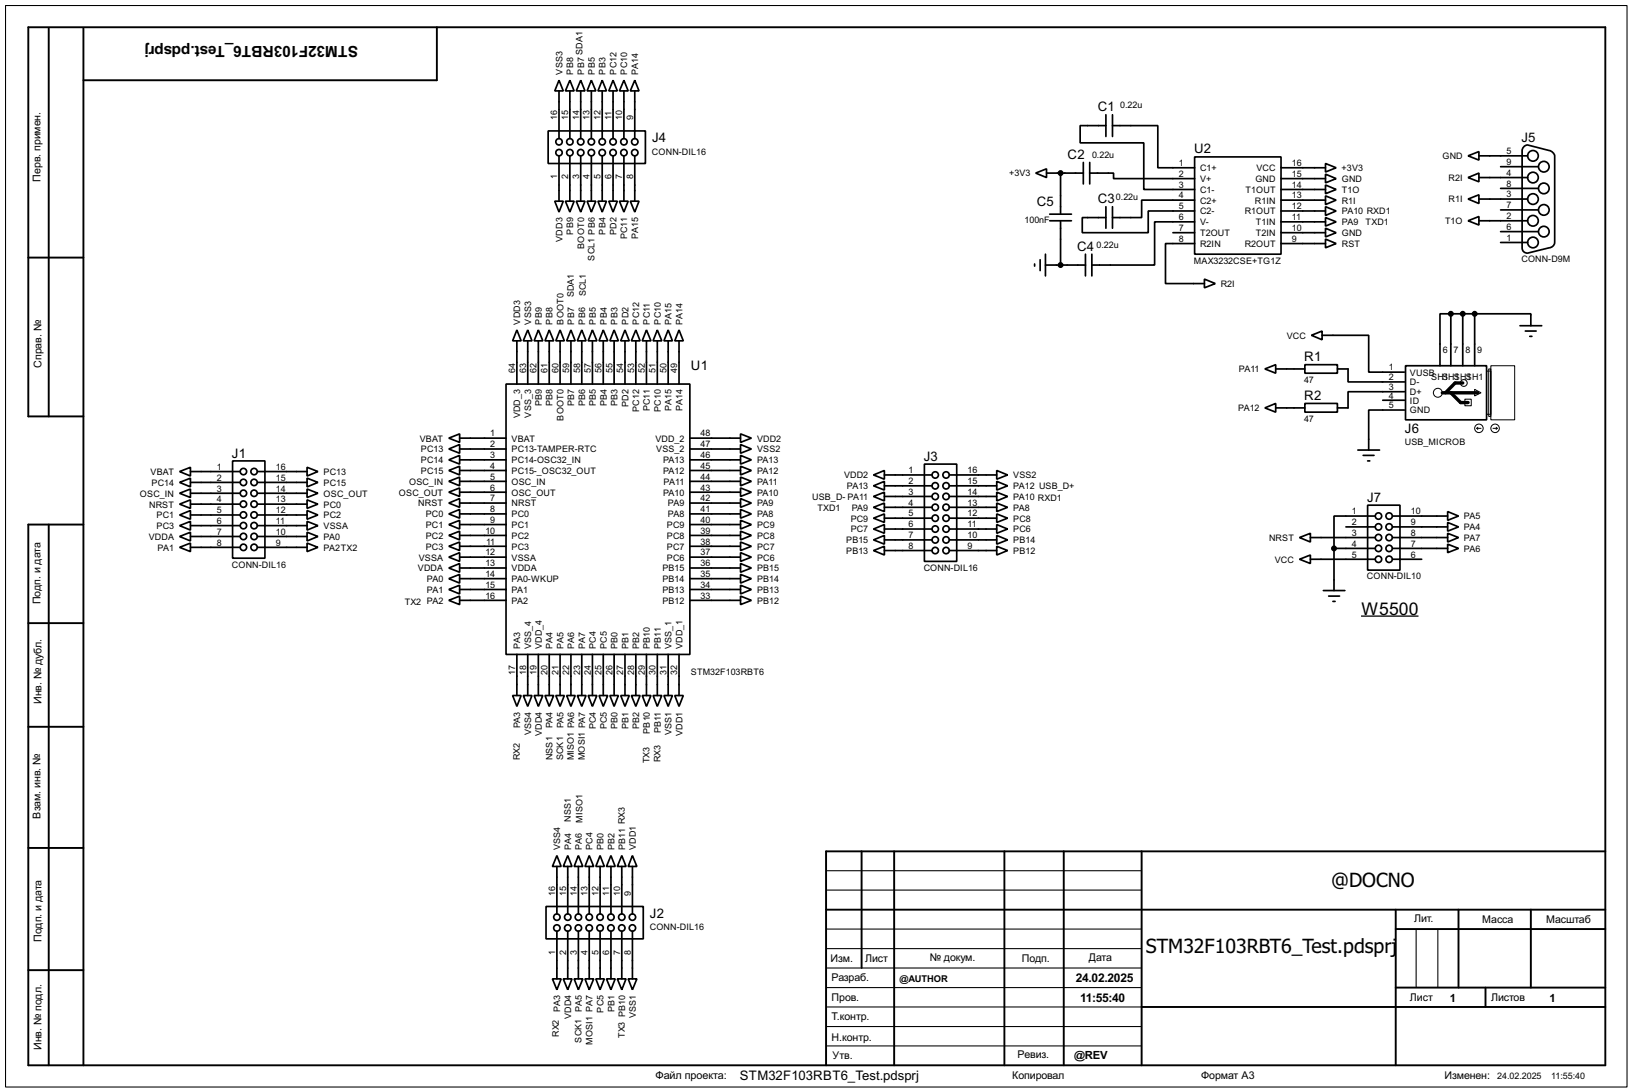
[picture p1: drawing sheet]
<svg xmlns="http://www.w3.org/2000/svg" width="383mm" height="256mm" viewBox="0 0 383 256" stroke-linecap="round" stroke-linejoin="round" font-family="sans-serif">
<path d="M1.3 1.3h381v254h-381zM194.1 218.2h74.2M194.1 209.1h74.2M194.1 204.5h74.2M332.8 218.2v13.8M337.9 218.2v13.8M194.1 222.8h74.2M194.1 232h74.2M194.1 236.5h74.2M194.1 227.4h74.2M194.1 241.1h74.2M194.1 245.7h74.2" fill="none" stroke="#000" stroke-width=".25"/>
<g fill="none" stroke="#000" stroke-width=".45">
<path d="M11.5 6.7v91.1M19.6 6.7v243.5M102.7 6.4v12.5h-83.1M6.7 60.5h12.9M19.6 97.8h-12.9v-91.4h370.5v243.8h-370.5v-127h12.9M11.5 123.2v127M6.7 146.4h12.9M6.7 170.7h12.9M6.7 199.2h12.9M202.5 200v27.4M210.1 200v50.2M236 200v50.2"/>
<path d="M250 200v50.2M268.3 200v50.2M377.2 200h-183.1v50.2M194.1 213.7h183.1M328 213.7v36.5M328 218.2h49.2M342.7 213.7v18.3M359.7 213.7v18.3M6.7 227.9h12.9M268.3 236.5h108.9M328 232h49.2M349.1 232v4.5"/>
</g>
<g fill="none" stroke="#000" stroke-width=".4">
<path d="M131.4 18.9l1 2.5h-2zM133.9 18.9l1 2.5h-2zM136.5 18.9l1 2.5h-2.1zM139 18.9l1 2.5h-2zM141.5 18.9l1 2.5h-2zM144.1 18.9l1 2.5h-2zM146.6 18.9l1 2.5h-2zM149.2 18.9l1 2.5h-2.1zM128.8 30.8h22.9v7.6h-22.9zM131.4 21.4v11.2M131.4 36.6v10.7M133.9 21.4v11.2"/>
<path d="M133.9 36.6v10.7M136.5 21.4v11.2M136.5 36.6v10.7M139 21.4v11.2M139 36.6v10.7M141.5 21.4v11.2M141.5 36.6v10.7M144.1 21.4v11.2M144.1 36.6v10.7M146.6 21.4v11.2M146.6 36.6v10.7M149.2 21.4v11.2"/>
<path d="M149.2 36.6v10.7M254.6 38.2v5M256.1 38.2v5M259.9 29.5h-6.1v4.1h15v10.9h11.9M259.9 27v5.1M261.4 29.5h10.7v9.9h8.6M261.4 27v5.1M280.7 36.9h20.3v22.8h-20.3zM301 39.4h10.5M311.5 38.4l2.5 1-2.5 1zM345 36.6l2.5-1v2zM347.5 36.6h11.5"/>
<path d="M352.6 39.2h8.9M358.1 34.4l.9-.3 5.3 1.3a1.7 1.7 0 0 1 1 1.2v20.4a1.36 1.36 0 0 1-1.3 1.2l-5 1.3a1.2 1.2 0 0 1-1.3-1.3v-22.8zM130.4 47.3h2l-1 2.5zM132.9 47.3h2l-1 2.5zM135.4 47.3h2.1l-1 2.5zM138 47.3h2l-1 2.5zM140.5 47.3h2l-1 2.5zM143.1 47.3h2l-1 2.5zM145.6 47.3h2l-1 2.5zM148.1 47.3h2.1l-1 2.5zM243.4 40.7l2.5-1v2zM245.7 59.7v5.1"/>
<path d="M245.9 40.7h8.7M246.7 51.9h5.1M246.7 50.3h5.1M249.2 40.7v9.6M249.2 51.9v10.4M255.1 59.7v5.1M256.1 40.7h5.6v1.3h19M256.6 59.7v5.1M259.9 48.6v5M261.4 48.6v5M275.6 54.7h5.1M280.7 57.2h-6.8v9.4h9.1"/>
<path d="M280.7 47h-12.4v4.1h-6.9M280.7 49.6h-10.9v5.1h-15.5v-3.6h5.6M280.7 52.1h-9.4v10.2h-14.7M301 42h10.5M301 44.5h10.5M301 47h10.5M301 49.6h10.5M301 52.1h10.5M301 54.7h10.5M301 57.2h10.5M311.5 40.9l2.5 1.1-2.5 1zM311.5 43.5l2.5 1-2.5 1z"/>
<path d="M311.5 46l2.5 1-2.5 1.1zM311.5 48.6l2.5 1-2.5 1zM311.5 51.1l2.5 1-2.5 1zM311.5 53.6l2.5 1.1-2.5 1zM311.5 56.2l2.5 1-2.5 1zM345 41.7l2.5-1v2zM345 46.8l2.5-1v2zM345 51.9l2.5-1v2zM347.5 41.7h11.5M347.5 46.8h11.5M347.5 51.9h11.5M352.6 57h6.4"/>
<path d="M352.6 54.4h8.9M352.6 49.3h8.9M352.6 44.3h8.9M121.5 77.5l1 2.6h-2zM124 77.5l1 2.6h-2zM126.5 77.5l1.1 2.6h-2.1zM129.1 77.5l1 2.6h-2zM131.6 77.5l1 2.6h-2zM134.2 77.5l1 2.6h-2zM136.7 77.5l1 2.6h-2zM139.2 77.5l1.1 2.6h-2.1zM141.8 77.5l1 2.6h-2z"/>
<path d="M144.3 77.5l1 2.6h-2zM146.9 77.5l1 2.6h-2zM149.4 77.5l1 2.6h-2zM151.9 77.5l1.1 2.6h-2.1zM154.5 77.5l1 2.6h-2zM157 77.5l1 2.6h-2zM159.6 77.5l1 2.6h-2zM243.1 62v.5M244.4 61v2.6M245.7 62.3h9.4M283 65.6l2.6 1-2.6 1zM308.2 78.8l2.5-1v2z"/>
<path d="M310.7 78.8h10.9v8.6h8.4M340.9 73.7h-2.5v12.2M340.9 73.7v12.2M340.9 73.7h5.6M343.7 73.7v12.2M346.5 73.7h13.2v2.8M346.5 73.7v12.2M357.2 76.5h5.1M358.4 77.8h2.6M359.5 79h.5M118.9 90.2h43.2v63.5h-43.2zM121.5 80.1v10.1"/>
<path d="M124 80.1v10.1M126.5 80.1v10.1M129.1 80.1v10.1M131.6 80.1v10.1M134.2 80.1v10.1M136.7 80.1v10.1M139.2 80.1v10.1M141.8 80.1v10.1M144.3 80.1v10.1M146.9 80.1v10.1M149.4 80.1v10.1M151.9 80.1v10.1"/>
<path d="M154.5 80.1v10.1M157 80.1v10.1M159.6 80.1v10.1M297.2 86.7l2.6-1v2zM297.2 95.8l2.6-1v2zM299.8 86.7h6.8M299.8 95.8h6.8M306.6 85.7h7.7v2h-7.7zM306.6 94.8h7.7v2h-7.7zM314.3 86.7h2.5v3h13.2M324.9 94h5.1M330 92h-13.2v3.8h-2.5"/>
<path d="M330 96.3h-8.4v9.4M330.3 85.9h19v12.7h-19zM42.2 110.8l2.6-1v2zM42.2 113.3l2.6-1v2.1zM42.2 115.9l2.6-1v2zM42.2 118.4l2.6-1v2zM44.8 110.8h11.6M44.8 113.3h11.6M44.8 115.9h11.6M44.8 118.4h11.6M54.7 108.3h7.6v22.8h-7.6zM60.5 110.8h11.7"/>
<path d="M60.5 113.3h11.7M60.5 115.9h11.7M60.5 118.4h11.7M72.2 109.8l2.5 1-2.5 1zM72.2 112.3l2.5 1-2.5 1.1zM72.2 114.9l2.5 1-2.5 1zM72.2 117.4l2.5 1-2.5 1zM72.2 119.9l2.5 1.1-2.5 1zM105.5 102.9l2.5-1v2zM105.5 105.5l2.5-1.1v2.1zM105.5 108l2.5-1v2zM105.5 110.5l2.5-1v2.1z"/>
<path d="M105.5 113.1l2.5-1v2zM105.5 115.6l2.5-1v2zM105.5 118.2l2.5-1.1v2.1zM108 102.9h10.9M108 105.5h10.9M108 108h10.9M108 110.5h10.9M108 113.1h10.9M108 115.6h10.9M108 118.2h10.9M162.1 102.9h11.9M162.1 105.5h11.9"/>
<path d="M162.1 108h11.9M162.1 110.5h11.9M162.1 113.1h11.9M162.1 115.6h11.9M162.1 118.2h11.9M174 101.9l2.6 1-2.6 1zM174 104.4l2.6 1.1-2.6 1zM174 107l2.6 1-2.6 1zM174 109.5l2.6 1-2.6 1.1zM174 112.1l2.6 1-2.6 1zM174 114.6l2.6 1-2.6 1zM174 117.1l2.6 1.1-2.6 1z"/>
<path d="M174 119.7l2.6 1-2.6 1zM205.3 111.6l2.5-1.1v2.1zM205.3 114.1l2.5-1v2zM205.3 116.6l2.5-1v2.1zM205.3 119.2l2.5-1v2zM207.8 111.6h11.2M207.8 114.1h11.2M207.8 116.6h11.2M207.8 119.2h11.2M217.2 109h7.6v22.9h-7.6zM223.1 111.6h11.1M223.1 114.1h11.1"/>
<path d="M223.1 116.6h11.1M223.1 119.2h11.1M234.2 110.5l2.6 1.1-2.6 1zM234.2 113.1l2.6 1-2.6 1zM234.2 115.6l2.6 1-2.6 1.1zM234.2 118.2l2.6 1-2.6 1zM319.1 105.7h5.1M320.3 107h2.6M321.4 118.7h7.6v15.2h-7.6zM321.4 108.3h.5M42.2 121l2.6-1.1v2.1zM42.2 123.5l2.6-1v2z"/>
<path d="M42.2 126l2.6-1v2.1zM42.2 128.6l2.6-1v2zM44.8 121h11.6M44.8 123.5h11.6M44.8 126h11.6M44.8 128.6h11.6M60.5 121h11.7M60.5 123.5h11.7M60.5 126h11.7M60.5 128.6h11.7M72.2 122.5l2.5 1-2.5 1zM72.2 125l2.5 1-2.5 1.1z"/>
<path d="M72.2 127.6l2.5 1-2.5 1zM105.5 120.7l2.5-1v2zM105.5 123.2l2.5-1v2.1zM105.5 125.8l2.5-1v2zM105.5 128.3l2.5-1v2zM105.5 130.9l2.5-1.1v2.1zM105.5 133.4l2.5-1v2zM105.5 135.9l2.5-1v2.1zM105.5 138.5l2.5-1v2zM108 120.7h10.9M108 123.2h10.9M108 125.8h10.9"/>
<path d="M108 128.3h10.9M108 130.9h10.9M108 133.4h10.9M108 135.9h10.9M108 138.5h10.9M162.1 120.7h11.9M162.1 123.2h11.9M162.1 125.8h11.9M162.1 128.3h11.9M162.1 130.9h11.9M162.1 133.4h11.9M162.1 135.9h11.9"/>
<path d="M162.1 138.5h11.9M174 122.2l2.6 1-2.6 1.1zM174 124.8l2.6 1-2.6 1zM174 127.3l2.6 1-2.6 1zM174 129.8l2.6 1.1-2.6 1zM174 132.4l2.6 1-2.6 1zM174 134.9l2.6 1-2.6 1.1zM174 137.5l2.6 1-2.6 1zM205.3 121.7l2.5-1v2zM205.3 124.3l2.5-1.1v2.1zM205.3 126.8l2.5-1v2zM205.3 129.3l2.5-1v2.1z"/>
<path d="M207.8 121.7h11.2M207.8 124.3h11.2M207.8 126.8h11.2M207.8 129.3h11.2M223.1 121.7h11.1M223.1 124.3h11.1M223.1 126.8h11.1M223.1 129.3h11.1M234.2 120.7l2.6 1-2.6 1zM234.2 123.2l2.6 1.1-2.6 1zM234.2 125.8l2.6 1-2.6 1zM234.2 128.3l2.6 1-2.6 1.1z"/>
<path d="M305.4 126.3l2.5-1v2zM305.4 131.4l2.5-1v2zM307.9 126.3h15.2M307.9 131.4h15.2M311 138.7h5M313.5 128.8h9.6M313.5 128.8v9.9M316.3 123.8h6.8M323.1 121.2h-9.6v7.6M327.2 128.8h13M327.2 126.3h13M327.2 131.4h6.9"/>
<path d="M327.2 121.2h13M327.2 123.8h13M340.2 120.2l2.5 1-2.5 1zM340.2 122.7l2.5 1.1-2.5 1zM340.2 125.3l2.5 1-2.5 1zM340.2 127.8l2.5 1-2.5 1zM105.5 141l2.5-1v2zM108 141h10.9M121.5 153.7v9.7M124 153.7v9.7M126.5 153.7v9.7M129.1 153.7v9.7"/>
<path d="M131.6 153.7v9.7M134.2 153.7v9.7M136.7 153.7v9.7M139.2 153.7v9.7M141.8 153.7v9.7M144.3 153.7v9.7M146.9 153.7v9.7M149.4 153.7v9.7M151.9 153.7v9.7M154.5 153.7v9.7M157 153.7v9.7M159.6 153.7v9.7"/>
<path d="M162.1 141h11.9M174 140l2.6 1-2.6 1zM312.2 140h2.6M313.2 141.3h.5M120.5 163.4h2l-1 2.5zM123 163.4h2l-1 2.5zM125.5 163.4h2.1l-1.1 2.5zM128.1 163.4h2l-1 2.5zM130.6 163.4h2l-1 2.5zM133.2 163.4h2l-1 2.5zM135.7 163.4h2l-1 2.5zM138.2 163.4h2.1l-1.1 2.5z"/>
<path d="M140.8 163.4h2l-1 2.5zM143.3 163.4h2l-1 2.5zM145.9 163.4h2l-1 2.5zM148.4 163.4h2l-1 2.5zM150.9 163.4h2.1l-1.1 2.5zM153.5 163.4h2l-1 2.5zM156 163.4h2l-1 2.5zM158.6 163.4h2l-1 2.5zM128.3 212.9h22.9v7.6h-22.9zM130.9 201l1 2.5h-2.1zM130.9 203.5v11.2M130.9 218.7v11.2"/>
<path d="M133.4 201l1 2.5h-2zM133.4 203.5v11.2M133.4 218.7v11.2M135.9 201l1.1 2.5h-2.1zM135.9 203.5v11.2M135.9 218.7v11.2M138.5 201l1 2.5h-2zM138.5 203.5v11.2M138.5 218.7v11.2M141 201l1 2.5h-2zM141 203.5v11.2M141 218.7v11.2"/>
<path d="M143.6 201l1 2.5h-2.1zM143.6 203.5v11.2M143.6 218.7v11.2M146.1 201l1 2.5h-2zM146.1 203.5v11.2M146.1 218.7v11.2M148.6 201l1.1 2.5h-2.1zM148.6 203.5v11.2M148.6 218.7v11.2M129.8 229.9h2.1l-1 2.6zM132.4 229.9h2l-1 2.6zM134.9 229.9h2.1l-1.1 2.6z"/>
<path d="M137.5 229.9h2l-1 2.6zM140 229.9h2l-1 2.6zM142.5 229.9h2.1l-1 2.6zM145.1 229.9h2l-1 2.6zM147.6 229.9h2.1l-1.1 2.6z"/>
<circle cx="131.3" cy="33.3" r=".75"/>
<circle cx="131.3" cy="35.9" r=".75"/>
<circle cx="133.9" cy="33.3" r=".75"/>
<circle cx="133.9" cy="35.9" r=".75"/>
<circle cx="136.4" cy="33.3" r=".75"/>
<circle cx="136.4" cy="35.9" r=".75"/>
<circle cx="138.9" cy="33.3" r=".75"/>
<circle cx="138.9" cy="35.9" r=".75"/>
<circle cx="141.5" cy="33.3" r=".75"/>
<circle cx="141.5" cy="35.9" r=".75"/>
<circle cx="144" cy="33.3" r=".75"/>
<circle cx="144" cy="35.9" r=".75"/>
<circle cx="146.6" cy="35.9" r=".75"/>
<circle cx="146.6" cy="33.3" r=".75"/>
<circle cx="149.1" cy="35.9" r=".75"/>
<circle cx="149.1" cy="33.3" r=".75"/>
<circle cx="360.2" cy="36.6" r="1.25"/>
<circle cx="362.7" cy="39.2" r="1.25"/>
<circle cx="360.2" cy="51.9" r="1.25"/>
<circle cx="360.2" cy="41.7" r="1.25"/>
<circle cx="360.2" cy="57" r="1.25"/>
<circle cx="360.2" cy="46.8" r="1.25"/>
<circle cx="362.7" cy="54.4" r="1.25"/>
<circle cx="362.7" cy="49.3" r="1.25"/>
<circle cx="362.7" cy="44.3" r="1.25"/>
<circle cx="57.2" cy="118.4" r=".75"/>
<circle cx="57.2" cy="115.9" r=".75"/>
<circle cx="57.2" cy="110.8" r=".75"/>
<circle cx="57.2" cy="113.3" r=".75"/>
<circle cx="59.7" cy="113.3" r=".75"/>
<circle cx="59.7" cy="110.8" r=".75"/>
<circle cx="59.7" cy="118.4" r=".75"/>
<circle cx="59.7" cy="115.9" r=".75"/>
<circle cx="219.7" cy="114.1" r=".75"/>
<circle cx="219.7" cy="111.6" r=".75"/>
<circle cx="219.7" cy="116.6" r=".75"/>
<circle cx="219.7" cy="119.2" r=".75"/>
<circle cx="222.3" cy="114.1" r=".75"/>
<circle cx="222.3" cy="116.6" r=".75"/>
<circle cx="222.3" cy="111.6" r=".75"/>
<circle cx="222.3" cy="119.2" r=".75"/>
<circle cx="57.2" cy="128.6" r=".75"/>
<circle cx="57.2" cy="123.5" r=".75"/>
<circle cx="57.2" cy="126" r=".75"/>
<circle cx="57.2" cy="121" r=".75"/>
<circle cx="59.7" cy="123.5" r=".75"/>
<circle cx="59.7" cy="126" r=".75"/>
<circle cx="59.7" cy="121" r=".75"/>
<circle cx="59.7" cy="128.6" r=".75"/>
<circle cx="219.7" cy="124.3" r=".75"/>
<circle cx="219.7" cy="121.7" r=".75"/>
<circle cx="219.7" cy="129.3" r=".75"/>
<circle cx="219.7" cy="126.8" r=".75"/>
<circle cx="222.3" cy="121.7" r=".75"/>
<circle cx="222.3" cy="129.3" r=".75"/>
<circle cx="222.3" cy="124.3" r=".75"/>
<circle cx="222.3" cy="126.8" r=".75"/>
<circle cx="323.9" cy="126.3" r=".75"/>
<circle cx="323.9" cy="131.4" r=".75"/>
<circle cx="323.9" cy="121.2" r=".75"/>
<circle cx="323.9" cy="123.8" r=".75"/>
<circle cx="323.9" cy="128.8" r=".75"/>
<circle cx="326.4" cy="121.2" r=".75"/>
<circle cx="326.4" cy="123.8" r=".75"/>
<circle cx="326.4" cy="131.4" r=".75"/>
<circle cx="326.4" cy="128.8" r=".75"/>
<circle cx="326.4" cy="126.3" r=".75"/>
<circle cx="130.8" cy="218" r=".75"/>
<circle cx="130.8" cy="215.4" r=".75"/>
<circle cx="133.4" cy="218" r=".75"/>
<circle cx="133.4" cy="215.4" r=".75"/>
<circle cx="135.9" cy="218" r=".75"/>
<circle cx="135.9" cy="215.4" r=".75"/>
<circle cx="138.4" cy="218" r=".75"/>
<circle cx="138.4" cy="215.4" r=".75"/>
<circle cx="141" cy="218" r=".75"/>
<circle cx="141" cy="215.4" r=".75"/>
<circle cx="143.5" cy="215.4" r=".75"/>
<circle cx="143.5" cy="218" r=".75"/>
<circle cx="146.1" cy="218" r=".75"/>
<circle cx="146.1" cy="215.4" r=".75"/>
<circle cx="148.6" cy="218" r=".75"/>
<circle cx="148.6" cy="215.4" r=".75"/>
</g>
<g fill="#000" stroke="#000" stroke-width=".4">
<circle cx="249.2" cy="40.7" r=".5"/>
<circle cx="249.2" cy="62.3" r=".5"/>
<circle cx="340.9" cy="73.7" r=".5"/>
<circle cx="343.7" cy="73.7" r=".5"/>
<circle cx="346.5" cy="73.7" r=".5"/>
<circle cx="313.4" cy="128.8" r=".5"/>
</g>
<g fill="none" stroke="#000" stroke-width=".23">
<path d="M344.2 93.8h1.5v1.5h-1.5zM346.5 91.5l1.5 .8-1.5 .7zM349.3 87.2h1v10.1h-1zM349.8 86.7h.5v11.1h-.5zM350.3 85.9h5.6v12.7h-5.6zM347 100.6l.3 .3M347 100.6h1M347.3 100.4l-.3 .2M350.8 100.6h1M351.6 100.4l.2 .2M351.8 100.6l-.2 .3"/>
<circle cx="337.8" cy="92.3" r="1.05"/>
<circle cx="343.9" cy="90" r=".8"/>
<circle cx="347.5" cy="100.6" r="1"/>
<circle cx="351.3" cy="100.6" r="1"/>
</g>
<path d="M338.9 92.3h8.4M340.9 92.3l2.3 2.3h1.8M343.7 90h-1.8l-2.2 2.3" fill="none" stroke="#000" stroke-width=".8"/>
<path d="M319.8 144.7h13.5" fill="none" stroke="#000" stroke-width=".3"/>
<g font-size="5.6">
<text x="312.8" y="208.3">@DOCNO</text>
<text x="269.3" y="223.8">STM32F103RBT6_Test.pdsprj</text>
</g>
<text font-size="4.6" x="319.9" y="144.6">W5500</text>
<text font-size="4.1" x="84.1" y="10.8" transform="rotate(-180 84.1 10.8)">STM32F103RBT6_Test.pdsprj</text>
<g font-size="3.5">
<text x="258" y="26.1">C1</text>
<text x="153.2" y="33.5">J4</text>
<text x="357.5" y="33.2">J5</text>
<text x="250.9" y="37.4">C2</text>
<text x="280.6" y="36">U2</text>
<text x="258" y="47.8">C3</text>
<text x="243.6" y="48.5">C5</text>
<text x="253.1" y="58.9">C4</text>
<text x="162.4" y="86.9">U1</text>
<text x="306.5" y="84.8">R1</text>
<text x="306.5" y="94">R2</text>
<text x="330.1" y="101.7">J6</text>
<text x="54.5" y="107.5">J1</text>
<text x="217.1" y="108.2">J3</text>
<text x="321.2" y="117.9">J7</text>
<text x="152.7" y="215.6">J2</text>
<text x="173.8" y="253.6">STM32F103RBT6_Test.pdsprj</text>
</g>
<g font-size="3.2">
<text x="252.8" y="230.7">24.02.2025</text>
<text x="253.8" y="235.4">11:55:40</text>
</g>
<g font-size="3">
<text x="340.7" y="235.4">1</text>
<text x="364.1" y="235.4">1</text>
<text x="252.4" y="248.8">@REV</text>
</g>
<text font-size="2.9" x="154" y="253.5">Файл проекта:</text>
<g font-size="2.8">
<text x="9.5" y="42.7" transform="rotate(-90 9.5 42.7)">Перв. примен.</text>
<text x="9.7" y="86.4" transform="rotate(-90 9.7 86.4)">Справ. №</text>
<text x="9.5" y="142" transform="rotate(-90 9.5 142)">Подп. и дата</text>
<text x="9.7" y="165.4" transform="rotate(-90 9.7 165.4)">Инв. № дубл.</text>
<text x="9.5" y="192.3" transform="rotate(-90 9.5 192.3)">Взам. инв. №</text>
<text x="9.8" y="221.2" transform="rotate(-90 9.8 221.2)">Подп. и дата</text>
<text x="332.3" y="216.5">Лит.</text>
<text x="348.3" y="216.8">Масса</text>
<text x="363.3" y="216.8">Масштаб</text>
<text x="195.1" y="225.9">Изм.</text>
<text x="203.3" y="225.9">Лист</text>
<text x="218.5" y="225.7">№ докум.</text>
<text x="240.1" y="225.9">Подп.</text>
<text x="255.8" y="225.7">Дата</text>
<text x="195.4" y="230.5">Разраб.</text>
<text x="195.4" y="235.1">Пров.</text>
<text x="195.4" y="239.6">Т.контр.</text>
<text x="331.3" y="235.1">Лист</text>
<text x="350.3" y="235.1">Листов</text>
<text x="195.4" y="244.5">Н.контр.</text>
<text x="9.8" y="246.6" transform="rotate(-90 9.8 246.6)">Инв. № подл.</text>
<text x="195.6" y="248.8">Утв.</text>
<text x="239.1" y="248.5">Ревиз.</text>
<text x="237.8" y="253.5">Копировал</text>
<text x="282.2" y="253.5">Формат А3</text>
<text x="339.4" y="253.5">Изменен:</text>
</g>
<text font-size="2.5" x="211.4" y="230.6">@AUTHOR</text>
<g font-size="2.4">
<text x="132.2" y="17.5" transform="rotate(-90 132.2 17.5)">VSS3</text>
<text x="134.7" y="17.5" transform="rotate(-90 134.7 17.5)">PB8</text>
<text x="137.3" y="17.5" transform="rotate(-90 137.3 17.5)">PB7 SDA1</text>
<text x="139.8" y="17.5" transform="rotate(-90 139.8 17.5)">PB5</text>
<text x="142.3" y="17.5" transform="rotate(-90 142.3 17.5)">PB3</text>
<text x="144.9" y="17.5" transform="rotate(-90 144.9 17.5)">PC12</text>
<text x="147.4" y="17.5" transform="rotate(-90 147.4 17.5)">PC10</text>
<text x="150" y="17.5" transform="rotate(-90 150 17.5)">PA14</text>
<text x="131" y="28.2" transform="rotate(-90 131 28.2)">16</text>
<text x="133.5" y="28.2" transform="rotate(-90 133.5 28.2)">15</text>
<text x="136.1" y="28.2" transform="rotate(-90 136.1 28.2)">14</text>
<text x="138.6" y="28.2" transform="rotate(-90 138.6 28.2)">13</text>
<text x="141.1" y="28.2" transform="rotate(-90 141.1 28.2)">12</text>
<text x="143.7" y="28.2" transform="rotate(-90 143.7 28.2)">11</text>
<text x="146.2" y="28.2" transform="rotate(-90 146.2 28.2)">10</text>
<text x="148.8" y="28.2" transform="rotate(-90 148.8 28.2)">9</text>
<text x="263.2" y="25.4">0.22u</text>
<text x="153.2" y="36.3">CONN-DIL16</text>
<text x="237.1" y="41.5">+3V3</text>
<text x="256.6" y="37">0.22u</text>
<text x="277" y="39">1</text>
<text x="277" y="41.6">2</text>
<text x="282" y="40.2">C1+</text>
<text x="295.2" y="40.2">VCC</text>
<text x="303.6" y="39">16</text>
<text x="303.6" y="41.6">15</text>
<text x="315.3" y="40.2">+3V3</text>
<text x="338.9" y="37.4">GND</text>
<text x="354" y="41.3">4</text>
<text x="354" y="38.8">9</text>
<text x="354" y="36.2">5</text>
<text x="131" y="42.1" transform="rotate(-90 131 42.1)">1</text>
<text x="133.5" y="42.1" transform="rotate(-90 133.5 42.1)">2</text>
<text x="136.1" y="42.1" transform="rotate(-90 136.1 42.1)">3</text>
<text x="138.6" y="42.1" transform="rotate(-90 138.6 42.1)">4</text>
<text x="141.1" y="42.1" transform="rotate(-90 141.1 42.1)">5</text>
<text x="143.6" y="42.1" transform="rotate(-90 143.6 42.1)">6</text>
<text x="146.2" y="42" transform="rotate(-90 146.2 42)">7</text>
<text x="148.8" y="42" transform="rotate(-90 148.8 42)">8</text>
<text x="262.2" y="46.9">0.22u</text>
<text x="277" y="44.1">3</text>
<text x="277" y="46.6">4</text>
<text x="282" y="42.7">V+</text>
<text x="282" y="45.3">C1-</text>
<text x="282" y="47.8">C2+</text>
<text x="292.7" y="45.3">T1OUT</text>
<text x="294.9" y="47.8">R1IN</text>
<text x="295" y="42.7">GND</text>
<text x="303.6" y="44.1">14</text>
<text x="303.6" y="46.6">13</text>
<text x="315.3" y="42.7">GND</text>
<text x="315.3" y="45.3">T1O</text>
<text x="315.3" y="47.8">R1I</text>
<text x="340.4" y="42.5">R2I</text>
<text x="340.4" y="47.6">R1I</text>
<text x="354" y="46.4">3</text>
<text x="354" y="43.8">8</text>
<text x="240.8" y="52.3">100nF</text>
<text x="277" y="49.2">5</text>
<text x="277" y="51.7">6</text>
<text x="282" y="50.4">C2-</text>
<text x="282" y="52.9">V-</text>
<text x="292.5" y="50.4">R1OUT</text>
<text x="295.1" y="52.9">T1IN</text>
<text x="303.6" y="49.2">12</text>
<text x="303.6" y="51.7">11</text>
<text x="315.3" y="50.4">PA10 RXD1</text>
<text x="315.3" y="52.9">PA9</text>
<text x="320.9" y="52.9">TXD1</text>
<text x="339.5" y="52.6">T1O</text>
<text x="354" y="54">6</text>
<text x="354" y="51.5">2</text>
<text x="354" y="48.9">7</text>
<text x="132.2" y="56.8" transform="rotate(-90 132.2 56.8)">VDD3</text>
<text x="134.7" y="55.1" transform="rotate(-90 134.7 55.1)">PB9</text>
<text x="137.2" y="58.4" transform="rotate(-90 137.2 58.4)">BOOT0</text>
<text x="142.3" y="55.1" transform="rotate(-90 142.3 55.1)">PB4</text>
<text x="144.9" y="55.2" transform="rotate(-90 144.9 55.2)">PD2</text>
<text x="147.4" y="56.2" transform="rotate(-90 147.4 56.2)">PC11</text>
<text x="149.9" y="56.1" transform="rotate(-90 149.9 56.1)">PA15</text>
<text x="257.7" y="58.4">0.22u</text>
<text x="277" y="54.3">7</text>
<text x="277" y="56.8">8</text>
<text x="282" y="55.4">T2OUT</text>
<text x="282" y="58">R2IN</text>
<text x="292.5" y="58">R2OUT</text>
<text x="295.1" y="55.4">T2IN</text>
<text x="303.6" y="54.3">10</text>
<text x="303.6" y="56.8">9</text>
<text x="315.3" y="55.4">GND</text>
<text x="315.3" y="58">RST</text>
<text x="354" y="56.5">1</text>
<text x="139.7" y="61.2" transform="rotate(-90 139.7 61.2)">SCL1 PB6</text>
<text x="280.5" y="61.9">MAX3232CSE+TG1Z</text>
<text x="357.5" y="61.7">CONN-D9M</text>
<text x="134.9" y="69.9" transform="rotate(-90 134.9 69.9)">SDA1</text>
<text x="137.7" y="69.6" transform="rotate(-90 137.7 69.6)">SCL1</text>
<text x="286.8" y="67.4">R2I</text>
<text x="122.3" y="76.2" transform="rotate(-90 122.3 76.2)">VDD3</text>
<text x="124.8" y="76.2" transform="rotate(-90 124.8 76.2)">VSS3</text>
<text x="127.3" y="76.2" transform="rotate(-90 127.3 76.2)">PB9</text>
<text x="129.8" y="76.2" transform="rotate(-90 129.8 76.2)">PB8</text>
<text x="132.4" y="76.2" transform="rotate(-90 132.4 76.2)">BOOT0</text>
<text x="135" y="76.2" transform="rotate(-90 135 76.2)">PB7</text>
<text x="137.5" y="76.2" transform="rotate(-90 137.5 76.2)">PB6</text>
<text x="140" y="76.2" transform="rotate(-90 140 76.2)">PB5</text>
<text x="142.5" y="76.2" transform="rotate(-90 142.5 76.2)">PB4</text>
<text x="145.1" y="76.2" transform="rotate(-90 145.1 76.2)">PB3</text>
<text x="147.7" y="76.2" transform="rotate(-90 147.7 76.2)">PD2</text>
<text x="150.2" y="76.2" transform="rotate(-90 150.2 76.2)">PC12</text>
<text x="152.7" y="76.2" transform="rotate(-90 152.7 76.2)">PC11</text>
<text x="155.2" y="76.2" transform="rotate(-90 155.2 76.2)">PC10</text>
<text x="157.8" y="76.2" transform="rotate(-90 157.8 76.2)">PA15</text>
<text x="160.4" y="76.2" transform="rotate(-90 160.4 76.2)">PA14</text>
<text x="302.3" y="79.6">VCC</text>
<text x="339" y="82.9">6</text>
<text x="341.6" y="82.9">7</text>
<text x="344.4" y="82.9">8</text>
<text x="347.1" y="82.9">9</text>
<text x="121.1" y="87.7" transform="rotate(-90 121.1 87.7)">64</text>
<text x="123.6" y="87.7" transform="rotate(-90 123.6 87.7)">63</text>
<text x="126.1" y="87.7" transform="rotate(-90 126.1 87.7)">62</text>
<text x="128.7" y="87.7" transform="rotate(-90 128.7 87.7)">61</text>
<text x="131.2" y="87.7" transform="rotate(-90 131.2 87.7)">60</text>
<text x="133.8" y="87.7" transform="rotate(-90 133.8 87.7)">59</text>
<text x="136.3" y="87.7" transform="rotate(-90 136.3 87.7)">58</text>
<text x="138.8" y="87.6" transform="rotate(-90 138.8 87.6)">57</text>
<text x="141.4" y="87.7" transform="rotate(-90 141.4 87.7)">56</text>
<text x="143.9" y="87.7" transform="rotate(-90 143.9 87.7)">55</text>
<text x="146.5" y="87.7" transform="rotate(-90 146.5 87.7)">54</text>
<text x="149" y="87.7" transform="rotate(-90 149 87.7)">53</text>
<text x="151.5" y="87.6" transform="rotate(-90 151.5 87.6)">52</text>
<text x="154.1" y="87.7" transform="rotate(-90 154.1 87.7)">51</text>
<text x="156.6" y="87.7" transform="rotate(-90 156.6 87.7)">50</text>
<text x="159.2" y="87.7" transform="rotate(-90 159.2 87.7)">49</text>
<text x="291.1" y="87.5">PA11</text>
<text x="306.4" y="89.9">47</text>
<text x="326.3" y="87">1</text>
<text x="326.3" y="89.3">2</text>
<text x="331.3" y="88.2">VUSB</text>
<text x="336.3" y="89.2">SHS1HSHSH1</text>
<text x="341.8" y="89.2">1</text>
<text x="344.6" y="89.2">1</text>
<text x="127.3" y="95.5" transform="rotate(-90 127.3 95.5)">PB9</text>
<text x="129.9" y="95.5" transform="rotate(-90 129.9 95.5)">PB8</text>
<text x="135" y="95.5" transform="rotate(-90 135 95.5)">PB7</text>
<text x="137.5" y="95.5" transform="rotate(-90 137.5 95.5)">PB6</text>
<text x="140" y="95.5" transform="rotate(-90 140 95.5)">PB5</text>
<text x="142.6" y="95.5" transform="rotate(-90 142.6 95.5)">PB4</text>
<text x="145.1" y="95.5" transform="rotate(-90 145.1 95.5)">PB3</text>
<text x="147.7" y="95.6" transform="rotate(-90 147.7 95.6)">PD2</text>
<text x="326.3" y="91.6">3</text>
<text x="326.3" y="95.9">5</text>
<text x="326.3" y="93.6">4</text>
<text x="331.3" y="92.8">D+</text>
<text x="331.3" y="90.5">D-</text>
<text x="331.3" y="94.8">ID</text>
<text x="122.3" y="98.3" transform="rotate(-90 122.3 98.3)">VDD_3</text>
<text x="124.8" y="98.1" transform="rotate(-90 124.8 98.1)">VSS_3</text>
<text x="132.4" y="98.8" transform="rotate(-90 132.4 98.8)">BOOT0</text>
<text x="150.2" y="96.7" transform="rotate(-90 150.2 96.7)">PC12</text>
<text x="152.7" y="96.6" transform="rotate(-90 152.7 96.6)">PC11</text>
<text x="155.3" y="96.7" transform="rotate(-90 155.3 96.7)">PC10</text>
<text x="157.8" y="96.5" transform="rotate(-90 157.8 96.5)">PA15</text>
<text x="160.4" y="96.5" transform="rotate(-90 160.4 96.5)">PA14</text>
<text x="290.9" y="96.6">PA12</text>
<text x="306.4" y="99">47</text>
<text x="331.3" y="97.1">GND</text>
<text x="98.6" y="103.7">VBAT</text>
<text x="98.9" y="106.3">PC13</text>
<text x="115.2" y="102.5">1</text>
<text x="115.2" y="105.1">2</text>
<text x="115.2" y="107.6">3</text>
<text x="120.2" y="103.7">VBAT</text>
<text x="120.2" y="106.3">PC13-TAMPER-RTC</text>
<text x="154" y="103.7">VDD_2</text>
<text x="154.2" y="106.3">VSS_2</text>
<text x="164.6" y="102.5">48</text>
<text x="164.6" y="105.1">47</text>
<text x="164.6" y="107.6">46</text>
<text x="177.9" y="103.7">VDD2</text>
<text x="177.9" y="106.3">VSS2</text>
<text x="330.1" y="104.6">USB_MICROB</text>
<text x="35.4" y="111.6">VBAT</text>
<text x="51" y="110.4">1</text>
<text x="51" y="112.9">2</text>
<text x="64.8" y="110.4">16</text>
<text x="64.8" y="112.9">15</text>
<text x="76" y="111.6">PC13</text>
<text x="96.1" y="113.9">OSC_IN</text>
<text x="98.9" y="108.8">PC14</text>
<text x="98.9" y="111.3">PC15</text>
<text x="115.2" y="110.1">4</text>
<text x="115.2" y="112.7">5</text>
<text x="120.2" y="108.8">PC14-OSC32_IN</text>
<text x="120.2" y="111.3">PC15-_OSC32_OUT</text>
<text x="120.2" y="113.9">OSC_IN</text>
<text x="155.8" y="108.8">PA13</text>
<text x="155.8" y="111.3">PA12</text>
<text x="155.9" y="113.9">PA11</text>
<text x="164.6" y="110.1">45</text>
<text x="164.6" y="112.7">44</text>
<text x="177.9" y="108.8">PA13</text>
<text x="177.9" y="111.3">PA12</text>
<text x="177.9" y="113.9">PA11</text>
<text x="198.3" y="112.4">VDD2</text>
<text x="213.5" y="111.2">1</text>
<text x="213.5" y="113.7">2</text>
<text x="227.4" y="111.2">16</text>
<text x="227.4" y="113.7">15</text>
<text x="238.1" y="112.4">VSS2</text>
<text x="32.9" y="116.7">OSC_IN</text>
<text x="35" y="119.2">NRST</text>
<text x="35.6" y="114.1">PC14</text>
<text x="51" y="115.5">3</text>
<text x="51" y="118">4</text>
<text x="64.8" y="115.5">14</text>
<text x="64.8" y="118">13</text>
<text x="76" y="114.1">PC15</text>
<text x="76" y="116.7">OSC_OUT</text>
<text x="76" y="119.2">PC0</text>
<text x="93.7" y="116.4">OSC_OUT</text>
<text x="98.3" y="119">NRST</text>
<text x="115.2" y="115.2">6</text>
<text x="115.2" y="117.8">7</text>
<text x="120.2" y="116.4">OSC_OUT</text>
<text x="120.2" y="119">NRST</text>
<text x="155.8" y="116.4">PA10</text>
<text x="156.9" y="119">PA9</text>
<text x="164.6" y="115.2">43</text>
<text x="164.6" y="117.8">42</text>
<text x="177.9" y="116.4">PA10</text>
<text x="177.9" y="119">PA9</text>
<text x="190.8" y="117.4">USB_D- PA11</text>
<text x="192.1" y="119.9">TXD1</text>
<text x="199" y="114.9">PA13</text>
<text x="200.1" y="120">PA9</text>
<text x="213.5" y="116.2">3</text>
<text x="213.5" y="118.8">4</text>
<text x="227.4" y="116.2">14</text>
<text x="227.4" y="118.8">13</text>
<text x="238.1" y="114.9">PA12 USB_D+</text>
<text x="238.1" y="117.4">PA10 RXD1</text>
<text x="238.1" y="120">PA8</text>
<text x="36.8" y="121.8">PC1</text>
<text x="36.8" y="124.3">PC3</text>
<text x="51" y="120.6">5</text>
<text x="51" y="123.1">6</text>
<text x="51" y="125.6">7</text>
<text x="64.8" y="120.6">12</text>
<text x="64.8" y="123.1">11</text>
<text x="64.8" y="125.6">10</text>
<text x="76" y="121.8">PC2</text>
<text x="76" y="124.3">VSSA</text>
<text x="100" y="121.5">PC0</text>
<text x="100" y="124">PC1</text>
<text x="114.1" y="125.4">10</text>
<text x="115.2" y="120.3">8</text>
<text x="115.2" y="122.8">9</text>
<text x="120.2" y="121.5">PC0</text>
<text x="120.2" y="124">PC1</text>
<text x="156.7" y="124">PC9</text>
<text x="156.9" y="121.5">PA8</text>
<text x="164.6" y="120.3">41</text>
<text x="164.6" y="122.8">40</text>
<text x="164.6" y="125.4">39</text>
<text x="177.9" y="121.5">PA8</text>
<text x="177.9" y="124">PC9</text>
<text x="199.9" y="122.5">PC9</text>
<text x="199.9" y="125.1">PC7</text>
<text x="213.5" y="121.3">5</text>
<text x="213.5" y="123.9">6</text>
<text x="227.4" y="121.3">12</text>
<text x="227.4" y="123.9">11</text>
<text x="238.1" y="122.5">PC8</text>
<text x="238.1" y="125.1">PC6</text>
<text x="317.7" y="120.8">1</text>
<text x="317.7" y="123.4">2</text>
<text x="317.7" y="125.9">3</text>
<text x="331.5" y="120.8">10</text>
<text x="331.5" y="123.4">9</text>
<text x="331.5" y="125.9">8</text>
<text x="344" y="122">PA5</text>
<text x="344" y="124.6">PA4</text>
<text x="34.9" y="126.8">VDDA</text>
<text x="37" y="129.4">PA1</text>
<text x="51" y="128.2">8</text>
<text x="64.8" y="128.2">9</text>
<text x="76" y="126.8">PA0</text>
<text x="76" y="129.4">PA2TX2</text>
<text x="98.4" y="131.7">VSSA</text>
<text x="100" y="126.6">PC2</text>
<text x="100" y="129.1">PC3</text>
<text x="114.1" y="130.5">12</text>
<text x="114.2" y="127.9">11</text>
<text x="120.2" y="126.6">PC2</text>
<text x="120.2" y="129.1">PC3</text>
<text x="120.2" y="131.7">VSSA</text>
<text x="156.7" y="126.6">PC8</text>
<text x="156.7" y="129.1">PC7</text>
<text x="156.7" y="131.7">PC6</text>
<text x="164.6" y="127.9">38</text>
<text x="164.6" y="130.5">37</text>
<text x="177.9" y="126.6">PC8</text>
<text x="177.9" y="129.1">PC7</text>
<text x="177.9" y="131.7">PC6</text>
<text x="198.8" y="127.6">PB15</text>
<text x="198.8" y="130.1">PB13</text>
<text x="213.5" y="126.4">7</text>
<text x="213.5" y="128.9">8</text>
<text x="227.4" y="126.4">10</text>
<text x="227.4" y="128.9">9</text>
<text x="238.1" y="127.6">PB14</text>
<text x="238.1" y="130.1">PB12</text>
<text x="298.2" y="127.1">NRST</text>
<text x="317.7" y="128.4">4</text>
<text x="317.7" y="131">5</text>
<text x="331.5" y="128.4">7</text>
<text x="331.5" y="131">6</text>
<text x="344" y="127.1">PA7</text>
<text x="344" y="129.6">PA6</text>
<text x="54.5" y="133.3">CONN-DIL16</text>
<text x="98.2" y="134.2">VDDA</text>
<text x="100.3" y="136.7">PA0</text>
<text x="114.1" y="133">13</text>
<text x="114.1" y="135.5">14</text>
<text x="120.2" y="134.2">VDDA</text>
<text x="120.2" y="136.7">PA0-WKUP</text>
<text x="155.6" y="134.2">PB15</text>
<text x="155.6" y="136.7">PB14</text>
<text x="164.6" y="133">36</text>
<text x="164.6" y="135.5">35</text>
<text x="177.9" y="134.2">PB15</text>
<text x="177.9" y="136.7">PB14</text>
<text x="217" y="134.1">CONN-DIL16</text>
<text x="299.5" y="132.2">VCC</text>
<text x="321.2" y="136.1">CONN-DIL10</text>
<text x="95.1" y="142">TX2 PA2</text>
<text x="100.3" y="139.3">PA1</text>
<text x="114.1" y="138.1">15</text>
<text x="114.1" y="140.6">16</text>
<text x="120.2" y="139.3">PA1</text>
<text x="120.2" y="141.8">PA2</text>
<text x="155.6" y="139.3">PB13</text>
<text x="155.6" y="141.8">PB12</text>
<text x="164.6" y="138.1">34</text>
<text x="164.6" y="140.6">33</text>
<text x="177.9" y="139.3">PB13</text>
<text x="177.9" y="141.8">PB12</text>
<text x="122.3" y="152.4" transform="rotate(-90 122.3 152.4)">PA3</text>
<text x="124.8" y="152.4" transform="rotate(-90 124.8 152.4)">VSS_4</text>
<text x="127.3" y="152.4" transform="rotate(-90 127.3 152.4)">VDD_4</text>
<text x="129.9" y="152.4" transform="rotate(-90 129.9 152.4)">PA4</text>
<text x="132.4" y="152.4" transform="rotate(-90 132.4 152.4)">PA5</text>
<text x="135" y="152.4" transform="rotate(-90 135 152.4)">PA6</text>
<text x="137.5" y="152.4" transform="rotate(-90 137.5 152.4)">PA7</text>
<text x="140" y="152.4" transform="rotate(-90 140 152.4)">PC4</text>
<text x="142.6" y="152.4" transform="rotate(-90 142.6 152.4)">PC5</text>
<text x="145.1" y="152.4" transform="rotate(-90 145.1 152.4)">PB0</text>
<text x="147.7" y="152.4" transform="rotate(-90 147.7 152.4)">PB1</text>
<text x="150.2" y="152.4" transform="rotate(-90 150.2 152.4)">PB2</text>
<text x="152.7" y="152.4" transform="rotate(-90 152.7 152.4)">PB10</text>
<text x="155.3" y="152.4" transform="rotate(-90 155.3 152.4)">PB11</text>
<text x="157.8" y="152.4" transform="rotate(-90 157.8 152.4)">VSS_1</text>
<text x="160.4" y="152.4" transform="rotate(-90 160.4 152.4)">VDD_1</text>
<text x="121.1" y="158.6" transform="rotate(-90 121.1 158.6)">17</text>
<text x="123.6" y="158.6" transform="rotate(-90 123.6 158.6)">18</text>
<text x="126.1" y="158.6" transform="rotate(-90 126.1 158.6)">19</text>
<text x="128.7" y="158.6" transform="rotate(-90 128.7 158.6)">20</text>
<text x="131.2" y="158.6" transform="rotate(-90 131.2 158.6)">21</text>
<text x="133.8" y="158.6" transform="rotate(-90 133.8 158.6)">22</text>
<text x="136.3" y="158.6" transform="rotate(-90 136.3 158.6)">23</text>
<text x="138.8" y="158.6" transform="rotate(-90 138.8 158.6)">24</text>
<text x="141.4" y="158.6" transform="rotate(-90 141.4 158.6)">25</text>
<text x="143.9" y="158.6" transform="rotate(-90 143.9 158.6)">26</text>
<text x="146.5" y="158.6" transform="rotate(-90 146.5 158.6)">27</text>
<text x="149" y="158.6" transform="rotate(-90 149 158.6)">28</text>
<text x="151.5" y="158.6" transform="rotate(-90 151.5 158.6)">29</text>
<text x="154.1" y="158.6" transform="rotate(-90 154.1 158.6)">30</text>
<text x="156.6" y="158.6" transform="rotate(-90 156.6 158.6)">31</text>
<text x="159.2" y="158.6" transform="rotate(-90 159.2 158.6)">32</text>
<text x="162.3" y="158.5">STM32F103RBT6</text>
<text x="122.3" y="171" transform="rotate(-90 122.3 171)">PA3</text>
<text x="124.8" y="172.6" transform="rotate(-90 124.8 172.6)">VSS4</text>
<text x="127.3" y="172.8" transform="rotate(-90 127.3 172.8)">VDD4</text>
<text x="129.9" y="171" transform="rotate(-90 129.9 171)">PA4</text>
<text x="132.4" y="171" transform="rotate(-90 132.4 171)">PA5</text>
<text x="140" y="171.3" transform="rotate(-90 140 171.3)">PC4</text>
<text x="142.6" y="171.3" transform="rotate(-90 142.6 171.3)">PC5</text>
<text x="145.1" y="171.2" transform="rotate(-90 145.1 171.2)">PB0</text>
<text x="147.7" y="171.2" transform="rotate(-90 147.7 171.2)">PB1</text>
<text x="150.2" y="171.2" transform="rotate(-90 150.2 171.2)">PB2</text>
<text x="152.7" y="172.3" transform="rotate(-90 152.7 172.3)">PB10</text>
<text x="155.3" y="172.2" transform="rotate(-90 155.3 172.2)">PB11</text>
<text x="157.8" y="172.6" transform="rotate(-90 157.8 172.6)">VSS1</text>
<text x="160.4" y="172.8" transform="rotate(-90 160.4 172.8)">VDD1</text>
<text x="122.1" y="178.6" transform="rotate(-90 122.1 178.6)">RX2</text>
<text x="129.8" y="178.6" transform="rotate(-90 129.8 178.6)">NSS1</text>
<text x="132.3" y="178.6" transform="rotate(-90 132.3 178.6)">SCK1</text>
<text x="134.9" y="178.6" transform="rotate(-90 134.9 178.6)">MISO1 PA6</text>
<text x="137.4" y="178.6" transform="rotate(-90 137.4 178.6)">MOSI1 PA7</text>
<text x="152.7" y="179.3" transform="rotate(-90 152.7 179.3)">TX3</text>
<text x="155.2" y="179.1" transform="rotate(-90 155.2 179.1)">RX3</text>
<text x="134.1" y="193" transform="rotate(-90 134.1 193)">NSS1</text>
<text x="136.9" y="193.3" transform="rotate(-90 136.9 193.3)">MISO1</text>
<text x="131.6" y="199.6" transform="rotate(-90 131.6 199.6)">VSS4</text>
<text x="134.2" y="199.6" transform="rotate(-90 134.2 199.6)">PA4</text>
<text x="136.7" y="199.6" transform="rotate(-90 136.7 199.6)">PA6</text>
<text x="139.3" y="199.6" transform="rotate(-90 139.3 199.6)">PC4</text>
<text x="141.8" y="199.6" transform="rotate(-90 141.8 199.6)">PB0</text>
<text x="144.3" y="199.6" transform="rotate(-90 144.3 199.6)">PB2</text>
<text x="146.9" y="199.6" transform="rotate(-90 146.9 199.6)">PB11 RX3</text>
<text x="149.4" y="199.6" transform="rotate(-90 149.4 199.6)">VDD1</text>
<text x="130.5" y="210.4" transform="rotate(-90 130.5 210.4)">16</text>
<text x="133" y="210.4" transform="rotate(-90 133 210.4)">15</text>
<text x="135.5" y="210.4" transform="rotate(-90 135.5 210.4)">14</text>
<text x="138.1" y="210.4" transform="rotate(-90 138.1 210.4)">13</text>
<text x="140.6" y="210.4" transform="rotate(-90 140.6 210.4)">12</text>
<text x="143.2" y="210.4" transform="rotate(-90 143.2 210.4)">11</text>
<text x="145.7" y="210.4" transform="rotate(-90 145.7 210.4)">10</text>
<text x="148.2" y="210.4" transform="rotate(-90 148.2 210.4)">9</text>
<text x="152.7" y="218.5">CONN-DIL16</text>
<text x="130.5" y="224.2" transform="rotate(-90 130.5 224.2)">1</text>
<text x="133" y="224.2" transform="rotate(-90 133 224.2)">2</text>
<text x="135.5" y="224.2" transform="rotate(-90 135.5 224.2)">3</text>
<text x="138.1" y="224.2" transform="rotate(-90 138.1 224.2)">4</text>
<text x="140.6" y="224.2" transform="rotate(-90 140.6 224.2)">5</text>
<text x="143.2" y="224.2" transform="rotate(-90 143.2 224.2)">6</text>
<text x="145.7" y="224.2" transform="rotate(-90 145.7 224.2)">7</text>
<text x="148.2" y="224.2" transform="rotate(-90 148.2 224.2)">8</text>
<text x="131.7" y="237.6" transform="rotate(-90 131.7 237.6)">PA3</text>
<text x="134.2" y="239.4" transform="rotate(-90 134.2 239.4)">VDD4</text>
<text x="136.7" y="237.6" transform="rotate(-90 136.7 237.6)">PA5</text>
<text x="141.8" y="237.8" transform="rotate(-90 141.8 237.8)">PC5</text>
<text x="144.3" y="237.7" transform="rotate(-90 144.3 237.7)">PB1</text>
<text x="149.4" y="239.2" transform="rotate(-90 149.4 239.2)">VSS1</text>
<text x="131.3" y="243.6" transform="rotate(-90 131.3 243.6)">RX2</text>
<text x="136.7" y="244.9" transform="rotate(-90 136.7 244.9)">SCK1</text>
<text x="139.2" y="245.4" transform="rotate(-90 139.2 245.4)">MOSI1 PA7</text>
<text x="146.8" y="243.8" transform="rotate(-90 146.8 243.8)">TX3 PB10</text>
<text x="351.8" y="253.3">24.02.2025</text>
<text x="364.5" y="253.3">11:55:40</text>
</g>
</svg>
